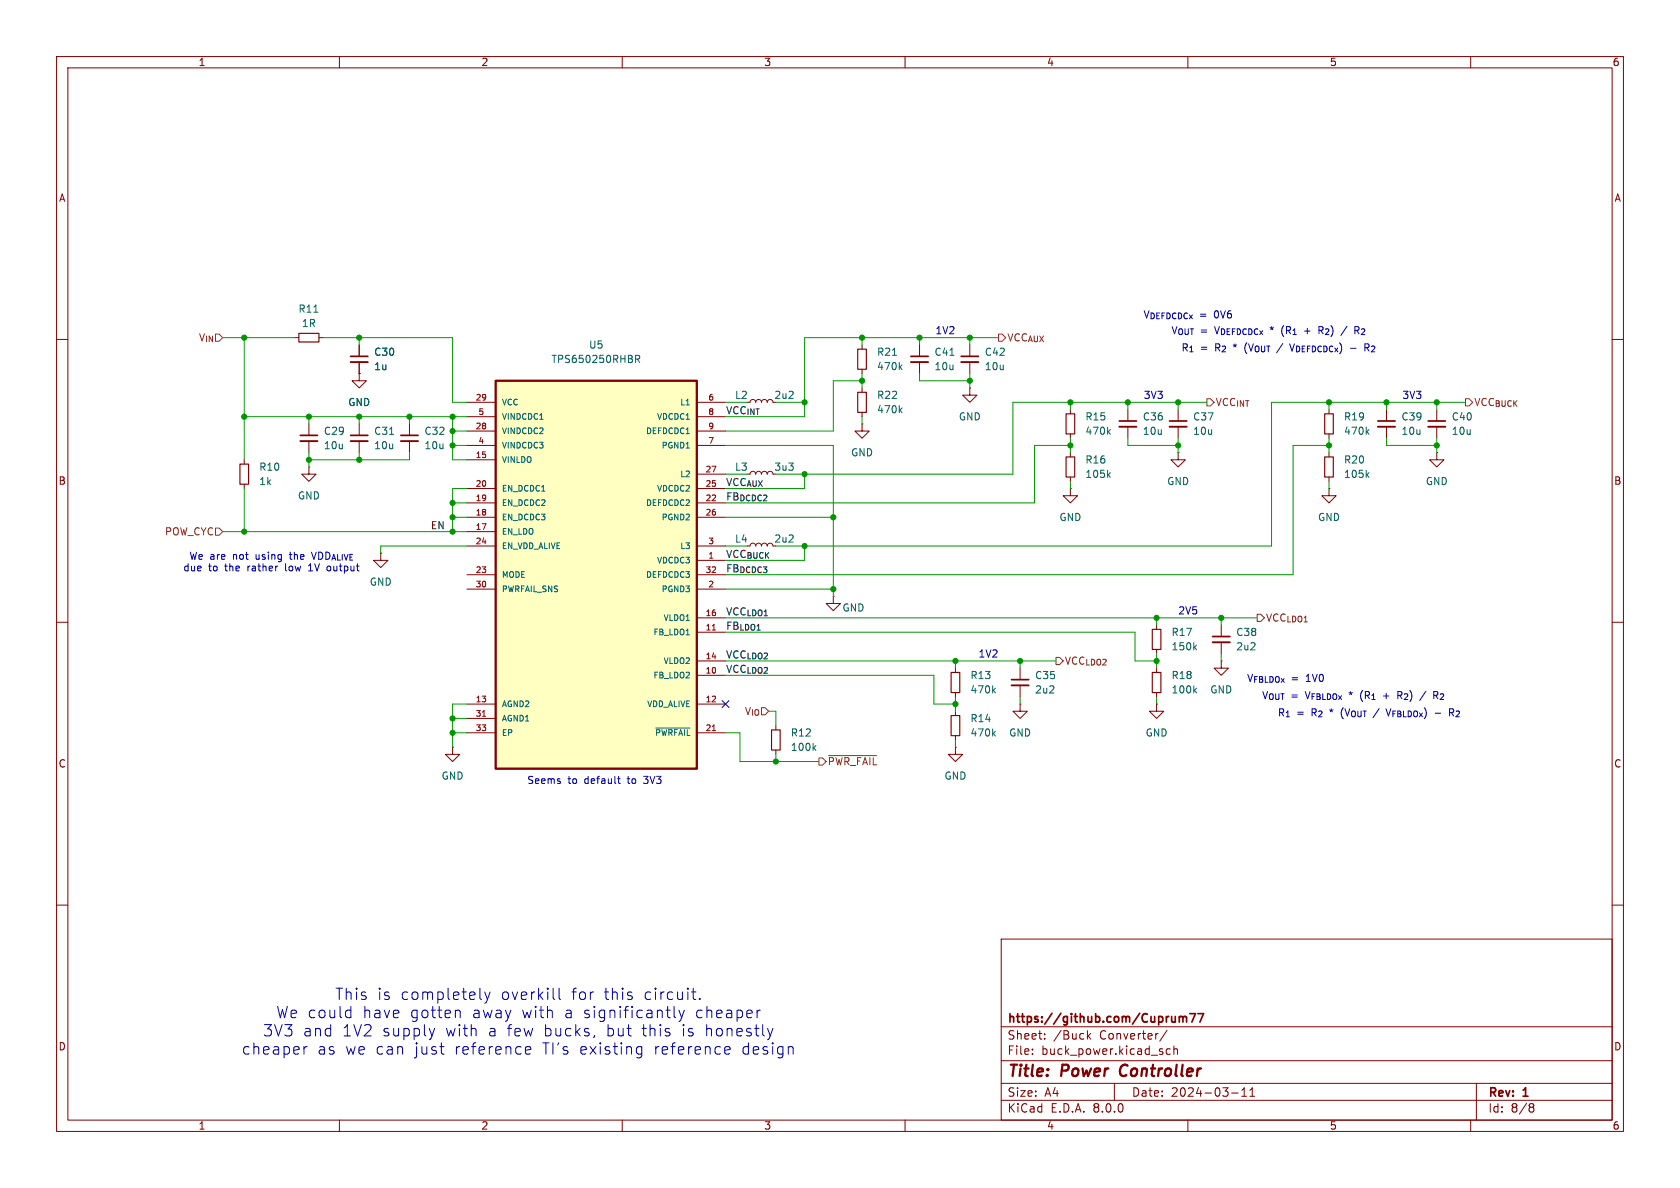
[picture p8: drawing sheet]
<svg xmlns="http://www.w3.org/2000/svg" width="297mm" height="210mm" viewBox="0 0 297 210" stroke-linecap="round" stroke-linejoin="round" font-family="sans-serif">
<g fill="none" stroke="#840000" stroke-width=".18">
<path d="M10 10h277v190h-277zM12 12h273v186h-273zM60 10v2M110 10v2M160 10v2M210 10v2M260 10v2M10 60h2M285 60h2M171.4 68.6v1.3h1.3l-1.3 1.2-1.2-1.2h1.2M171.4 68.6h.1M171.4 61v2"/>
<path d="M171.4 64v2M208.3 72.4v2M208.3 75.4v2.1M254 72.4v2M254 75.4v2.1M132.1 96.5h.5l.1-.3 .4-.2 .4 .2 .1 .3 .1-.3 .3-.2 .4 .1 .2 .4 .2-.4 .5-.1 .2 .2 .1 .3 .2-.4 .4-.1 .3 .2 .2 .3M10 110h2M285 110h2M204.5 124.5v1.2h1.2l-1.2 1.3-1.3-1.3h1.3M204.5 124.5h.1M10 160h2M285 160h2"/>
<path d="M177 166h108v32h-108zM60 198v2M110 198v2M160 198v2M177 194.5h108M177 191.5h108M177 187.5h108M177 181.5h108M182.5 186.3v.1M182.5 185.5v.1M184.7 183.6v.1M184.7 182.8v.1"/>
<path d="M192.2 182.2v1.5M192.4 183.1l.4 .6M192.8 182.7l-.6 .6M197 191.5v3M206.3 182.1l-1.3 2M206.9 185.5l-.4-.1-.3 .3v.4l.1 .2h.6M207.5 185.5l.2-.1 .4 .1 .1 .9M207.5 184.9v1.5M210 198v2M217.7 193.2h1.2M219.5 193.8h.9M219.5 192.7l.5-.4v1.5"/>
<path d="M221 193.8h.8M221 192.7l.4-.4v1.5M260 198v2M261 191.5v6.5M270.6 195.1h.3l.3 .3-.3 .3M270.6 195.7h.3M270.9 195.7l.2 .2 .1 .4-.3 .3h-.3"/>
</g>
<path d="M198.3 188.5a1.27 1.27 0 0 0 0 1.6" fill="none" stroke="#840000" stroke-width=".4"/>
<path d="M169.9 63h3.1M206.8 74.4h3M252.5 74.4h3M208.5 179.7v1M208.5 179.8l.4-.1 .2 .2M209.1 179.9l.2-.2 .4 .1 .1 .9M209.1 179.9v.8M210.3 179.2h1l-.6 1.5M211.8 179.2h1l-.7 1.5" fill="none" stroke="#840000" stroke-width=".3"/>
<path d="M169.9 64h3.1M206.8 75.4h3M252.5 75.4h3" fill="none" stroke="#840000" stroke-width=".33"/>
<path d="M87.6 67.3h35.6v68.6h-35.6z" fill="#ffffc2"/>
<path d="M87.6 67.3h35.6v68.6h-35.6z" fill="none" stroke="#840000" stroke-width=".41"/>
<g fill="none" stroke="#840000" stroke-width=".18">
<path d="M52.1 59.7h.7M56.4 59.7h.7M54.6 74.9v2.1M54.6 78v2M63.5 66v1.3h1.3l-1.3 1.3-1.3-1.3h1.3M63.5 66h.1M63.5 61v2M63.5 64v2M63.5 74.9v2.1M63.5 78v2M72.4 74.9v2.1M72.4 78v2"/>
<path d="M82.5 76.2h5.1M82.5 71.1h5.1M82.5 78.7h5.1M82.5 73.7h5.1M123.2 76.2h5.1M123.2 71.1h5.1M123.2 78.7h5.1M123.2 73.7h5.1M132.1 71.1h.5l.1-.3 .4-.2 .4 .2 .1 .3 .1-.3 .3-.2 .4 .1 .2 .4 .2-.4 .5-.1 .2 .2 .1 .3 .2-.4 .4-.1 .3 .2 .2 .3M152.4 74.9v1.3h1.3l-1.3 1.3-1.3-1.3h1.3M152.4 74.9h.1M152.4 61v.7"/>
<path d="M152.4 65.3v.7M152.4 68.6v.7M152.4 72.9v.8M162.6 61v2M162.6 64v2M189.2 72.4v.8M189.2 76.7v.8M199.4 72.4v2M199.4 75.4v2.1M234.9 72.4v.8M234.9 76.7v.8M245.1 72.4v2"/>
<path d="M245.1 75.4v2.1M43.2 81.3v.7M43.2 85.6v.8M54.6 82.6v1.2h1.3l-1.3 1.3-1.3-1.3h1.3M54.6 82.6h.1M67.3 97.8v1.3h1.3l-1.3 1.2-1.3-1.2h1.3M67.3 97.8h.1M82.5 81.3h5.1M82.5 94h5.1M82.5 91.4h5.1M82.5 88.9h5.1M82.5 86.4h5.1"/>
<path d="M82.5 96.5h5.1M123.2 99.1h5.1M123.2 91.4h5.1M123.2 88.9h5.1M123.2 86.4h5.1M123.2 96.5h5.1M123.2 83.8h5.1M132.1 83.8h.5l.1-.3 .4-.2 .4 .2 .1 .3 .1-.3 .3-.2 .4 .1 .2 .4 .2-.4 .5-.1 .2 .2 .1 .3 .2-.4 .4-.1 .3 .2 .2 .3M189.2 86.4v1.2h1.3l-1.3 1.3-1.2-1.3h1.2M189.2 86.4h.1M189.2 80v.8M189.2 84.3v.8"/>
<path d="M208.3 80v1.3h1.2l-1.2 1.3-1.3-1.3h1.3M208.3 80h.1M234.9 86.4v1.2h1.3l-1.3 1.3-1.2-1.3h1.2M234.9 86.4h.1M234.9 80v.8M234.9 84.3v.8M254 80v1.3h1.3l-1.3 1.3-1.3-1.3h1.3M254 80h.1M82.5 104.1h5.1M82.5 101.6h5.1M123.2 119.4h5.1M123.2 111.8h5.1"/>
<path d="M123.2 116.8h5.1M123.2 109.2h5.1M123.2 104.1h5.1M123.2 101.6h5.1M147.3 105.4v1.3h1.3l-1.3 1.3-1.3-1.3h1.3M147.3 105.4h.1M168.9 118.1v.8M180.3 118.1v2M204.5 110.5v.8M204.5 114.8v.8M204.5 118.1v.8M215.9 116.8v1.3h1.3l-1.3 1.3-1.3-1.3h1.3"/>
<path d="M215.9 116.8h.1M215.9 110.5v2M215.9 113.5v2.1M80 132.1v1.3h1.3l-1.3 1.2-1.3-1.2h1.3M80 132.1h.1M82.5 124.5h5.1M82.5 129.5h5.1M82.5 127h5.1M123.2 124.5h5.1M123.2 129.5h5.1M137.2 128.3v.7M137.2 132.6v.8"/>
<path d="M168.9 132.1v1.3h1.3l-1.3 1.2-1.3-1.2h1.3M168.9 132.1h.1M168.9 122.4v.8M168.9 125.7v.8M168.9 130v.8M180.3 124.5v1.2h1.3l-1.3 1.3-1.2-1.3h1.2M180.3 124.5h.1M180.3 121.2v2M204.5 122.4v.8"/>
</g>
<path d="M125.9 111.4h.6M85.3 126.6h.6M125.9 129.2h.6" fill="none" stroke="#a90000" stroke-width=".18"/>
<g fill="none" stroke="#006464" stroke-width=".18">
<path d="M55.5 55.2h.7M68.9 76.8h.7M112.4 63.5l.6-.1 .1-.2-.1-.3-.6-.1v1.3M112.7 63.5l.4 .6M157.8 62.8h.7M159.1 72.5l.4 .5M159.1 64.9l.4 .4M159.5 72.1l-.5 .5M159.5 64.5l-.5 .5M167.9 62.8h.8M195.9 76.3l.4 .5M196.3 75.9l-.5 .5"/>
<path d="M241.7 76.3l.3 .5M242 75.9l-.5 .5M195.9 83.9l.4 .5M196.3 83.6l-.5 .4M241.7 83.9l.3 .5M242 83.6l-.5 .4M211.2 114.4l.3 .5M211.5 114l-.4 .5M115.9 128.7h6.1M143.9 132.2l.3 .5M144.2 131.8l-.5 .5M175.6 129.6l.4 .5"/>
<path d="M175.6 122l.4 .5M176 129.3l-.5 .5M176 121.7l-.5 .4M211.2 122l.3 .5M211.5 121.7l-.4 .4"/>
</g>
<g fill="none" stroke="#840000" stroke-width=".2">
<path d="M52.8 58.9h3.6v1.6h-3.6zM151.6 69.3h1.6v3.6h-1.6zM151.6 61.7h1.6v3.6h-1.6zM188.5 73.2h1.5v3.5h-1.5zM234.2 73.2h1.5v3.5h-1.5zM42.4 82h1.5v3.6h-1.5zM188.5 80.8h1.5v3.5h-1.5zM234.2 80.8h1.5v3.5h-1.5zM168.1 118.9h1.6v3.5h-1.6zM203.7 111.3h1.5v3.5h-1.5zM203.7 118.9h1.5v3.5h-1.5zM136.4 129h1.5v3.6h-1.5z"/>
<path d="M168.1 126.5h1.6v3.5h-1.6z"/>
</g>
<path d="M53.1 78h3M62 64h3M62 78h3M70.9 78h3M161 64h3.1M197.9 75.4h3M243.6 75.4h3M214.4 113.5h3M178.8 121.2h3.1" fill="none" stroke="#840000" stroke-width=".33"/>
<path d="M53.1 77h3M62 63h3M62 77h3M70.9 77h3M161 63h3.1M197.9 74.4h3M243.6 74.4h3M214.4 112.5h3M178.8 120.1h3.1" fill="none" stroke="#840000" stroke-width=".3"/>
<path d="M176.5 59.1h.7l.6 .6-.6 .6h-.7zM213.4 70.5h.6l.6 .6-.6 .7h-.6zM259.1 70.5h.6l.6 .6-.6 .7h-.6zM38.1 93.3h.6l.7 .7-.7 .6h-.6zM186.7 116.2h.6l.7 .6-.7 .7h-.6zM222.2 108.6h.7l.6 .6-.6 .7h-.7zM144.8 134h.6l.6 .6-.6 .7h-.6zM146.5 133.6h8.5" fill="none" stroke="#725600" stroke-width=".18"/>
<g fill="none" stroke="#0000c2" stroke-width=".18">
<path d="M233.2 58.4h.5M233.5 58.4l.4 .6M233.7 57.7h-.5v1.3M239.5 58.4l.6-.1 .2-.1-.1-.3-.7-.2v1.3M239.8 58.4l.5 .6M54.8 99.8l-.3 .2M55.1 97.6l.4 1.3M54.5 100.9h.8M57.9 100.9h.3M58 100.1h-.1M109.2 137.7h.5M109.4 137.2v1.1l.3 .2"/>
<path d="M247.1 122.9h.5M247.4 122.9l.4 .6M247.6 122.2h-.5v1.3M253.5 122.9h.6l.1-.2-.1-.3-.6-.2v1.3M253.8 122.9l.4 .6M61.5 178.6l.5 .1M62 177.9v2M62 179.8l-.5 .1M81.1 178.6l.3 .3v1M84.9 176.6l.2 .1M85.7 175.4l.5 1.3M86.2 176.7l-.2 .5-.3 .2"/>
<path d="M86.6 175.4l-.4 1.3M97.9 176.6l.2 .1M98.8 174.7v1.7l.3 .3M119.2 177.9v1.7l.3 .3M120 178.6l.5 1.3M120.5 179.9l-.2 .5-.3 .2M121 178.6l-.5 1.3M122.3 175.4h.7M122.6 176.6l.4 .1M123.7 176.5l.1 .1-.1 .1M123.7 176.5l-.1 .1 .1 .1M123.7 176.5v.2"/>
<path d="M134.2 178.6h.2M53.7 185v1.3M54.3 185a.51 .51 0 0 0-.6 .4M76.8 181.8l-.4 1.3M93 185.1l.6-.1 .1 .1 .1 .4-.9 .2M93 186.2l.2 .1 .5-.1M112.9 185l.6 .1M113.5 186.2l-.6 .1M113.5 185v1.6a.54 .54 0 0 1-.7 .4M128.4 185l.6 .1 .1 .4-1 .2M129 186.2l-.6 .1M136.6 181.8l-.4 1.3"/>
</g>
<g fill="none" stroke="#009600" stroke-width=".18">
<path d="M39.4 59.7h12.7M43.2 59.7v21.6M57.1 59.7h22.9v11.4h2.5M63.5 59.7v1.3M152.4 59.7v1.3M162.6 59.7v1.3M171.4 59.7v1.3M176.5 59.7h-34.3v14h-13.9M43.2 73.7h39.3M54.6 73.7v1.2M63.5 73.7v1.2M72.4 73.7v1.2"/>
<path d="M80 78.7h2.5M80 73.7v7.6h2.5M80 76.2h2.5M128.3 71.1h3.8M128.3 78.7h19v26.7M137.2 71.1h5M152.4 66v2.6M152.4 73.7v1.2M152.4 67.3h-5.1v8.9h-19M162.6 66v1.3h8.8M171.4 66v2.6M189.2 78.7h-6.3v10.2h-54.6"/>
<path d="M189.2 71.1v1.3M189.2 77.5v2.5M199.4 77.5v1.2h8.9M199.4 71.1v1.3M208.3 71.1v1.3M208.3 77.5v2.5M213.4 71.1h-34.3v12.7h-41.9M234.9 71.1v1.3M234.9 77.5v2.5M234.9 78.7h-6.3v22.9h-100.3M245.1 77.5v1.2h8.9M245.1 71.1v1.3"/>
<path d="M254 71.1v1.3M254 77.5v2.5M259.1 71.1h-34.3v25.4h-87.6M39.4 94h43.1M43.2 86.4v7.6M54.6 80v2.6M63.5 80v1.3M72.4 80v1.3h-17.8M80 91.4h2.5M80 88.9h2.5M82.5 86.4h-2.5v7.6M82.5 96.5h-15.2v1.3"/>
<path d="M128.3 91.4h19M128.3 96.5h3.8M128.3 83.8h3.8M142.2 83.8v2.6h-13.9M142.2 96.5v2.6h-13.9M189.2 85.1v1.3M234.9 85.1v1.3M128.3 116.8h58.4M128.3 111.8h72.4v5h3.8M128.3 119.4h36.8v5.1h3.8M128.3 109.2h93.9M128.3 104.1h19"/>
<path d="M168.9 116.8v1.3M180.3 116.8v1.3M204.5 109.2v1.3M204.5 115.6v2.5M215.9 109.2v1.3M215.9 115.6v1.2M80 129.5h2.5M80 127h2.5M82.5 124.5h-2.5v7.6M128.3 129.5h2.5v5.1h14M137.2 125.7v2.6M137.2 133.4v1.2"/>
<path d="M168.9 123.2v2.5M168.9 130.8v1.3M180.3 123.2v1.3M204.5 123.2v1.3"/>
</g>
<path d="M127.7 123.9l1.2 1.2M128.9 123.9l-1.2 1.2" fill="none" stroke="#000084" stroke-width=".18"/>
<g fill="#009600" stroke="#009600" stroke-width=".18">
<circle cx="254" cy="71.1" r=".46"/>
<circle cx="254" cy="78.7" r=".46"/>
<circle cx="234.9" cy="78.7" r=".46"/>
<circle cx="245.1" cy="71.1" r=".46"/>
<circle cx="234.9" cy="71.1" r=".46"/>
<circle cx="147.3" cy="104.1" r=".46"/>
<circle cx="137.2" cy="134.6" r=".46"/>
<circle cx="208.3" cy="71.1" r=".46"/>
<circle cx="199.4" cy="71.1" r=".46"/>
<circle cx="208.3" cy="78.7" r=".46"/>
<circle cx="189.2" cy="71.1" r=".46"/>
<circle cx="168.9" cy="116.8" r=".46"/>
<circle cx="168.9" cy="124.5" r=".46"/>
<circle cx="180.3" cy="116.8" r=".46"/>
<circle cx="189.2" cy="78.7" r=".46"/>
<circle cx="215.9" cy="109.2" r=".46"/>
<circle cx="204.5" cy="109.2" r=".46"/>
<circle cx="204.5" cy="116.8" r=".46"/>
<circle cx="171.4" cy="59.7" r=".46"/>
<circle cx="152.4" cy="67.3" r=".46"/>
<circle cx="152.4" cy="59.7" r=".46"/>
<circle cx="162.6" cy="59.7" r=".46"/>
<circle cx="171.4" cy="67.3" r=".46"/>
<circle cx="43.2" cy="73.7" r=".46"/>
<circle cx="54.6" cy="73.7" r=".46"/>
<circle cx="43.2" cy="94" r=".46"/>
<circle cx="54.6" cy="81.3" r=".46"/>
<circle cx="43.2" cy="59.7" r=".46"/>
<circle cx="63.5" cy="59.7" r=".46"/>
<circle cx="142.2" cy="96.5" r=".46"/>
<circle cx="147.3" cy="91.4" r=".46"/>
<circle cx="142.2" cy="71.1" r=".46"/>
<circle cx="142.2" cy="83.8" r=".46"/>
<circle cx="80" cy="127" r=".46"/>
<circle cx="80" cy="129.5" r=".46"/>
<circle cx="80" cy="78.7" r=".46"/>
<circle cx="63.5" cy="81.3" r=".46"/>
<circle cx="63.5" cy="73.7" r=".46"/>
<circle cx="72.4" cy="73.7" r=".46"/>
<circle cx="80" cy="73.7" r=".46"/>
<circle cx="80" cy="76.2" r=".46"/>
<circle cx="80" cy="91.4" r=".46"/>
<circle cx="80" cy="88.9" r=".46"/>
<circle cx="80" cy="94" r=".46"/>
</g>
<g font-size="2.8" fill="#0000c2">
<text x="59.2" y="177">This</text>
<text x="66.7" y="177">is</text>
<text x="70.8" y="177">completely</text>
<text x="88.6" y="177">overkill</text>
<text x="101.1" y="177">for</text>
<text x="106.9" y="177">this</text>
<text x="114" y="177">circuit.</text>
<text x="46.4" y="183.4">3V3</text>
<text x="48.8" y="180.2">We could</text>
<text x="53.5" y="183.4">and</text>
<text x="60.5" y="183.4">1V2</text>
<text x="64.1" y="180.2">have</text>
<text x="67.6" y="183.4">supply</text>
<text x="72.6" y="180.2">gotten</text>
<text x="78.8" y="183.4">with</text>
<text x="83.6" y="180.2">away</text>
<text x="86.4" y="183.4">a few</text>
<text x="92.4" y="180.2">with</text>
<text x="96.4" y="183.4">bucks,</text>
<text x="100" y="180.2">a significantly</text>
<text x="107.5" y="183.4">but</text>
<text x="113.8" y="183.4">this</text>
<text x="120.9" y="183.4">is</text>
<text x="123.2" y="180.2">cheaper</text>
<text x="125.1" y="183.4">honestly</text>
<text x="42.7" y="186.7">cheaper</text>
<text x="56.1" y="186.7">as</text>
<text x="61.1" y="186.7">we can</text>
<text x="73.4" y="186.7">just</text>
<text x="80.5" y="186.7">reference</text>
<text x="96.1" y="186.7">TI's</text>
<text x="102.7" y="186.7">existing</text>
<text x="115.9" y="186.7">reference</text>
<text x="131.5" y="186.7">design</text>
</g>
<g font-size="2.8" fill="#840000">
<text x="178" y="190.9">Title:</text>
<text x="187.7" y="190.9">Power</text>
<text x="198.8" y="190.9">Controller</text>
</g>
<g font-size="2.1" fill="#840000">
<text x="178" y="184">Sheet:</text>
<text x="178" y="181.2">https://github.com/Cuprum77</text>
<text x="186.2" y="184">/Buck</text>
<text x="194.5" y="184">Converter/</text>
<text x="178" y="186.7">File:</text>
<text x="184.1" y="186.7">buck_power.kicad_sch</text>
<text x="178" y="196.9">KiCad</text>
<text x="178" y="194.1">Size:</text>
<text x="184.7" y="194.1">A4</text>
<text x="185.7" y="196.9">E.D.A.</text>
<text x="193.3" y="196.9">8.0.0</text>
<text x="200" y="194.1">Date:</text>
<text x="207" y="194.1">2024-03-11</text>
<text x="263" y="194.3">Rev:</text>
<text x="263" y="196.9">Id:</text>
<text x="267.1" y="196.9">8/8</text>
<text x="269.4" y="194.3">1</text>
</g>
<g font-size="1.8" fill="#840000">
<text x="35" y="11.9">1</text>
<text x="85" y="11.9">2</text>
<text x="135" y="11.9">3</text>
<text x="185" y="11.9">4</text>
<text x="235" y="11.9">5</text>
<text x="285" y="11.9">6</text>
<text x="10.3" y="35.9">A</text>
<text x="285.3" y="35.9">A</text>
<text x="10.3" y="85.9">B</text>
<text x="285.3" y="85.9">B</text>
<text x="10.3" y="135.9">C</text>
<text x="285.3" y="135.9">C</text>
<text x="10.3" y="185.9">D</text>
<text x="285.3" y="185.9">D</text>
<text x="35" y="199.9">1</text>
<text x="85" y="199.9">2</text>
<text x="135" y="199.9">3</text>
<text x="185" y="199.9">4</text>
<text x="235" y="199.9">5</text>
<text x="285" y="199.9">6</text>
</g>
<g font-size="1.8" fill="#006464">
<text x="52.7" y="55.5">R11</text>
<text x="53.3" y="58">1R</text>
<text x="66" y="65.6">1u</text>
<text x="66" y="63.1">C30</text>
<text x="97.4" y="64.4">TPS650250RHBR</text>
<text x="104" y="61.8">U5</text>
<text x="154.9" y="63.1">R21</text>
<text x="154.9" y="65.6">470k</text>
<text x="165.1" y="63.1">C41</text>
<text x="165.1" y="65.6">10u</text>
<text x="174" y="63.1">C42</text>
<text x="174" y="65.6">10u</text>
<text x="61.5" y="72">GND</text>
<text x="129.8" y="70.7">L2</text>
<text x="136.8" y="70.7">2u2</text>
<text x="154.9" y="70.7">R22</text>
<text x="57.2" y="77.1">C29</text>
<text x="66" y="77.1">C31</text>
<text x="74.9" y="77.1">C32</text>
<text x="154.9" y="73.3">470k</text>
<text x="169.4" y="74.5">GND</text>
<text x="191.8" y="74.5">R15</text>
<text x="191.8" y="77.1">470k</text>
<text x="201.9" y="74.5">C36</text>
<text x="201.9" y="77.1">10u</text>
<text x="210.8" y="74.5">C37</text>
<text x="210.8" y="77.1">10u</text>
<text x="237.5" y="74.5">R19</text>
<text x="237.5" y="77.1">470k</text>
<text x="247.7" y="74.5">C39</text>
<text x="247.7" y="77.1">10u</text>
<text x="256.6" y="74.5">C40</text>
<text x="256.6" y="77.1">10u</text>
<text x="45.7" y="83.4">R10</text>
<text x="57.2" y="79.6">10u</text>
<text x="66" y="79.6">10u</text>
<text x="74.9" y="79.6">10u</text>
<text x="129.8" y="83.4">L3</text>
<text x="136.8" y="83.4">3u3</text>
<text x="150.4" y="80.9">GND</text>
<text x="191.8" y="82.1">R16</text>
<text x="237.5" y="82.1">R20</text>
<text x="45.7" y="86">1k</text>
<text x="52.6" y="88.5">GND</text>
<text x="191.8" y="84.7">105k</text>
<text x="206.2" y="86">GND</text>
<text x="237.5" y="84.7">105k</text>
<text x="252" y="86">GND</text>
<text x="187.2" y="92.3">GND</text>
<text x="232.9" y="92.3">GND</text>
<text x="129.8" y="96.1">L4</text>
<text x="136.8" y="96.1">2u2</text>
<text x="65.3" y="103.7">GND</text>
<text x="148.8" y="108.3">GND</text>
<text x="207" y="112.6">R17</text>
<text x="218.4" y="112.6">C38</text>
<text x="207" y="115.2">150k</text>
<text x="218.4" y="115.2">2u2</text>
<text x="171.5" y="120.2">R13</text>
<text x="171.5" y="122.8">470k</text>
<text x="182.9" y="120.2">C35</text>
<text x="182.9" y="122.8">2u2</text>
<text x="207" y="120.2">R18</text>
<text x="207" y="122.8">100k</text>
<text x="213.9" y="122.8">GND</text>
<text x="139.7" y="130.4">R12</text>
<text x="171.5" y="127.9">R14</text>
<text x="171.5" y="130.4">470k</text>
<text x="178.3" y="130.4">GND</text>
<text x="202.4" y="130.4">GND</text>
<text x="139.7" y="132.9">100k</text>
<text x="78" y="138">GND</text>
<text x="166.9" y="138">GND</text>
</g>
<g font-size="1.8" fill="#0000c2">
<text x="165.3" y="59.3">1V2</text>
<text x="202.1" y="56.5">V_{DEFDCDC_{x}}</text>
<text x="207" y="59.3">V_{OUT} V_{DEFDCDCx}(R_{1}+</text>
<text x="212" y="56.5">=</text>
<text x="212.1" y="59.3">=</text>
<text x="214.8" y="56.5">0V6</text>
<text x="224.8" y="59.3">*</text>
<text x="234" y="59.3">R_{2})/</text>
<text x="240.7" y="59.3">R_{2}</text>
<text x="208.8" y="62.3">R_{1}</text>
<text x="212.2" y="62.3">=</text>
<text x="214.9" y="62.3">R_{2} (V_{OUT} V_{DEFDCDC_{x}})</text>
<text x="218.3" y="62.3">*</text>
<text x="242.5" y="62.3">R_{2}</text>
<text x="202.1" y="70.7">3V3</text>
<text x="247.8" y="70.7">3V3</text>
<text x="32.3" y="101.2">due</text>
<text x="33.3" y="99.2">We are</text>
<text x="36.9" y="101.2">to</text>
<text x="39.9" y="101.2">the</text>
<text x="41.3" y="99.2">not</text>
<text x="44" y="101.2">rather</text>
<text x="45.4" y="99.2">using</text>
<text x="50.9" y="101.2">low</text>
<text x="51.7" y="99.2">the</text>
<text x="55.2" y="101.2">1V</text>
<text x="55.8" y="99.2">VDD_{ALIVE}</text>
<text x="58.7" y="101.2">output</text>
<text x="208.2" y="108.8">2V5</text>
<text x="172.9" y="116.4">1V2</text>
<text x="220.4" y="120.8">V_{FBLDO_{x}}</text>
<text x="223" y="123.8">V_{OUT} V_{FBLDO_{x}}</text>
<text x="228.2" y="123.8">=</text>
<text x="228.2" y="120.8">=</text>
<text x="231" y="120.8">1V0</text>
<text x="238.8" y="123.8">*</text>
<text x="240.9" y="123.8">(R_{1}+</text>
<text x="247.9" y="123.8">R_{2})/</text>
<text x="254.7" y="123.8">R_{2}</text>
<text x="225.8" y="126.9">R_{1}</text>
<text x="229.2" y="126.9">=</text>
<text x="231.9" y="126.9">R_{2} (V_{OUT} V_{FBLDO_{x}})</text>
<text x="235.4" y="126.9">*</text>
<text x="257.5" y="126.9">R_{2}</text>
<text x="93.1" y="138.8">Seems</text>
<text x="100.4" y="138.8">to</text>
<text x="103.4" y="138.8">default</text>
<text x="111.3" y="138.8">to</text>
<text x="114.3" y="138.8">3V3</text>
</g>
<g font-size="1.8" fill="#725600">
<text x="35" y="60.6">V_{IN}</text>
<text x="178" y="60.6">VCC_{AUX}</text>
<text x="214.8" y="72">VCC_{INT}</text>
<text x="260.5" y="72">VCC_{BUCK}</text>
<text x="29.1" y="94.8">POW_CYC</text>
<text x="223.7" y="110.1">VCC_{LDO_{1}}</text>
<text x="188.2" y="117.7">VCC_{LDO_{2}}</text>
<text x="146.2" y="135.5">~{PWR_FAIL}</text>
</g>
<g font-size="1.8" fill="#0f0f0f">
<text x="128.3" y="73.3">VCC_{INT}</text>
<text x="128.3" y="86">VCC_{AUX}</text>
<text x="128.3" y="88.6">FB_{DCDC_{2}}</text>
<text x="76.1" y="93.6">EN</text>
<text x="128.3" y="98.7">VCC_{BUCK}</text>
<text x="128.3" y="101.3">FB_{DCDC_{3}}</text>
<text x="128.3" y="108.9">VCC_{LDO1}</text>
<text x="128.3" y="111.4">FB_{LDO1}</text>
<text x="128.3" y="119">VCC_{LDO2}</text>
<text x="128.3" y="116.5">VCC_{LDO2}</text>
</g>
<text font-size="1.8" fill="#009600" x="131.5" y="126.6">V_{IO}</text>
<g font-size="1.4" fill="#a90000">
<text x="84" y="70.9">29</text>
<text x="125.1" y="70.9">6</text>
<text x="84" y="75.9">28</text>
<text x="84.5" y="73.4">5</text>
<text x="125.1" y="73.4">8</text>
<text x="125.1" y="75.9">9</text>
<text x="84" y="81">15</text>
<text x="84.5" y="78.5">4</text>
<text x="124.6" y="83.6">27</text>
<text x="125.1" y="78.5">7</text>
<text x="84" y="88.6">19</text>
<text x="84" y="86.1">20</text>
<text x="124.6" y="88.6">22</text>
<text x="124.6" y="86.1">25</text>
<text x="84" y="93.7">17</text>
<text x="84" y="91.2">18</text>
<text x="124.6" y="91.2">26</text>
<text x="84" y="101.3">23</text>
<text x="84" y="96.3">24</text>
<text x="124.6" y="101.3">32</text>
<text x="125.1" y="98.8">1</text>
<text x="125.1" y="96.3">3</text>
<text x="84" y="103.9">30</text>
<text x="125.1" y="103.9">2</text>
<text x="124.6" y="111.5">11</text>
<text x="124.6" y="109">16</text>
<text x="124.6" y="119.1">10</text>
<text x="124.6" y="116.6">14</text>
<text x="84" y="124.2">13</text>
<text x="124.6" y="124.2">12</text>
<text x="84" y="126.7">31</text>
<text x="84" y="129.3">33</text>
<text x="124.6" y="129.3">21</text>
</g>
<g font-size="1.4" fill="#006464">
<text x="88.6" y="71.9">VCC</text>
<text x="120.1" y="71.9">L1</text>
<text x="88.6" y="76.9">VINDCDC2</text>
<text x="88.6" y="74.4">VINDCDC1</text>
<text x="114.1" y="76.9">DEFDCDC1</text>
<text x="116" y="74.4">VDCDC1</text>
<text x="88.6" y="82">VINLDO</text>
<text x="88.6" y="79.5">VINDCDC3</text>
<text x="116.8" y="79.5">PGND1</text>
<text x="88.6" y="89.6">EN_DCDC2</text>
<text x="88.6" y="87.1">EN_DCDC1</text>
<text x="114.1" y="89.6">DEFDCDC2</text>
<text x="116" y="87.1">VDCDC2</text>
<text x="120.1" y="84.6">L2</text>
<text x="88.6" y="94.7">EN_LDO</text>
<text x="88.6" y="92.2">EN_DCDC3</text>
<text x="116.8" y="92.2">PGND2</text>
<text x="88.6" y="97.3">EN_VDD_ALIVE</text>
<text x="116" y="99.8">VDCDC3</text>
<text x="120.1" y="97.3">L3</text>
<text x="88.6" y="102.3">MODE</text>
<text x="88.6" y="104.9">PWRFAIL_SNS</text>
<text x="114.1" y="102.3">DEFDCDC3</text>
<text x="116.8" y="104.9">PGND3</text>
<text x="115.4" y="112.5">FB_LDO1</text>
<text x="117.2" y="110">VLDO1</text>
<text x="117.2" y="117.6">VLDO2</text>
<text x="88.6" y="125.2">AGND2</text>
<text x="114.3" y="125.2">VDD_ALIVE</text>
<text x="115.4" y="120.1">FB_LDO2</text>
<text x="88.6" y="127.7">AGND1</text>
<text x="88.6" y="130.3">EP</text>
<text x="115.7" y="130.3">~{PWRFAIL}</text>
</g>
</svg>
